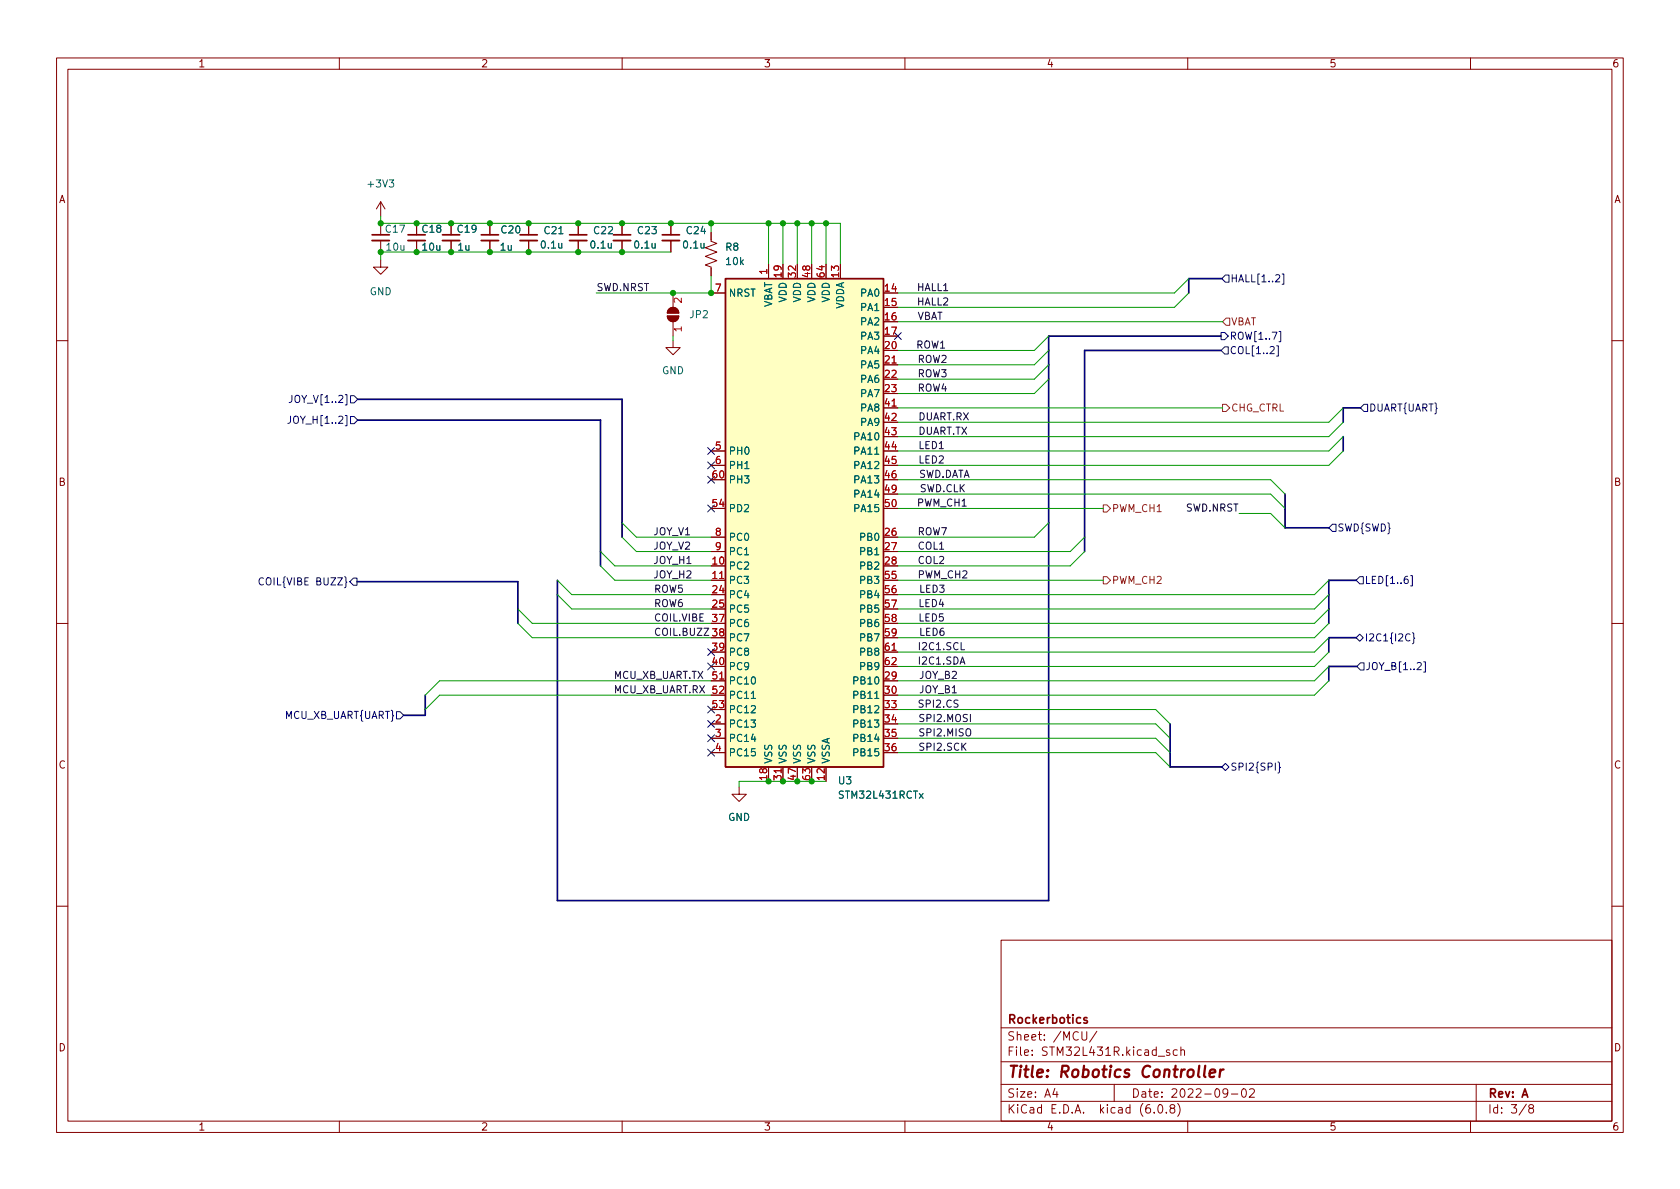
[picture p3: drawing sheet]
<svg xmlns="http://www.w3.org/2000/svg" width="297mm" height="210mm" viewBox="0 0 297 210" stroke-linecap="round" stroke-linejoin="round" font-family="sans-serif">
<g fill="none" stroke="#840000" stroke-width=".18">
<path d="M10 10.2h277v190.1h-277zM12 12.2h273v186.1h-273zM60 10.2v2M110 10.2v2M160 10.2v2M210 10.2v2M260 10.2v2M67.3 35.7l-.8 1.3M67.3 35.7v2.5M67.3 39.5v2M67.3 35.7l.8 1.3M73.7 39.5v2"/>
<path d="M79.8 39.5v2M86.6 39.5v2M93.5 39.5v2M102.2 39.5v2M110 39.5v2M118.6 39.5v2M67.3 46v1.2h1.3l-1.3 1.3-1.3-1.3h1.3M67.3 42.5v2.1M73.7 42.5v2.1M79.8 42.5v2.1M86.6 42.5v2.1M93.5 42.5v2.1"/>
<path d="M102.2 42.5v2.1M110 42.5v2.1M118 55.9h2a1.02 1.02 0 0 1-1 1 1.02 1.02 0 0 1-1-1zM118.3 54.6a1.02 1.02 0 0 1 1.1-.2 1.02 1.02 0 0 1 .6 1h-2zM118.6 42.5v2.1M119 51.8v2.6M119 56.9v2.5M125.7 41.1v1.6l1 .3-2 .8 2 .8-2 .7 2 .8-2 .8 1 .3v1.6M125.7 51.8h2.6M135.9 46.7v2.6M10 60.2h2M119 60.2v1.3h1.3l-1.3 1.2-1.3-1.2h1.3"/>
<path d="M125.7 79.8h2.6M156.2 64.5h2.5M156.2 72.1h2.5M285 60.2h2M125.7 82.3h2.6M125.7 95h2.6M125.7 97.5h2.6M10 110.2h2M125.7 102.6h2.6M156.2 115.3h2.5M285 110.2h2M125.7 128h2.6"/>
<path d="M125.7 130.6h2.6M125.7 133.1h2.6M125.7 120.4h2.6M130.7 139.2v1.3h1.3l-1.3 1.2-1.3-1.2h1.3M138.4 135.6v2.6M10 160.2h2M177 166.3h108v32h-108zM285 160.2h2M60 198.3v2M110 198.3v2M160 198.3v2M177 194.8h108"/>
<path d="M177 191.8h108M177 187.8h108M177 181.8h108M186.5 192.5l-.4 1h1M186.9 193v1M191.3 182.4v1.2l.3 .3h.4l.1-.3v-1.2M193.9 182.4l-1.3 1.9M197 191.8v3M204.1 196.7v.1M204.8 186.8h1.1M204.9 195.4l.2-.1a.81 .81 0 0 1 .6 .7 .81 .81 0 0 1-.3 .8h-.2a.81 .81 0 0 1-.6-.6 .81 .81 0 0 1 .3-.8zM206.2 196.7v.1"/>
<path d="M206.8 185.7l-.4-.1-.2 .2 .1 .3 .5 .1v.4h-.6M207.1 196l-.2-.3v-.2l.2-.2 .5 .1 .1 .2-.1 .2-.6 .2-.1 .3v.4l.2 .1h.5l.1-.3-.1-.4-.2-.1M208.1 185.7l-.4-.1-.3 .3v.4l.2 .3h.5M208.2 195.1a1.72 1.72 0 0 1 0 2.3M208.8 185.8l.2-.2 .4 .1v.9M208.8 185.1v1.5M210 198.3v2M217.1 193.2l-.3 .3h-.3l-.3-.3 .2-.6 .4-.1 .2 .2a.99 .99 0 0 1-.4 1.3h-.2M217.7 193.5h1.2M219.7 192.6l.2-.1a.81 .81 0 0 1 .5 .7 .81 .81 0 0 1-.3 .8h-.1a.81 .81 0 0 1-.6-.6 .81 .81 0 0 1 .3-.8zM220.9 192.7l.6-.2 .2 .2 .1 .3-.9 1h.9M260 198.3v2"/>
<path d="M261 191.8v6.5M269.9 195.3l-1.3 1.9M270.6 196l-.3-.3 .1-.2 .2-.2 .4 .1 .2 .2-.1 .2-.7 .2-.1 .3v.2l.3 .3h.4l.2-.3-.1-.4-.2-.1"/>
</g>
<path d="M213.1 188.5l-.2 1.7 .2 .3M213.9 189.8l1-.2-.1-.4-.5-.1-.4 .3v1l.2 .1 .6-.1M215.8 189.1l-.2 1.4M216.3 189.1l-.3 .1-.3 .3" fill="none" stroke="#840000" stroke-width=".4"/>
<path d="M65.8 41.5h3M72.1 41.5h3.1M78.2 41.5h3.1M85.1 41.5h3M91.9 41.5h3.1M100.7 41.5h3.1M108.5 41.5h3M117.1 41.5h3M192.2 180l-.4-.1-.2 .2 .1 .3 .5 .1v.4h-.6" fill="none" stroke="#840000" stroke-width=".3"/>
<path d="M65.8 42.5h3M72.1 42.5h3.1M78.2 42.5h3.1M85.1 42.5h3M91.9 42.5h3.1M100.7 42.5h3.1M108.5 42.5h3M117.1 42.5h3" fill="none" stroke="#840000" stroke-width=".33"/>
<g fill="#840000" stroke="#840000" stroke-width=".18">
<path d="M118 55.9h2a1.02 1.02 0 0 1-1 1 1.02 1.02 0 0 1-1-1z"/>
<path d="M118.3 54.6a1.02 1.02 0 0 1 1.1-.2 1.02 1.02 0 0 1 .6 1h-2z"/>
</g>
<path d="M128.3 49.3h27.9v86.3h-27.9z" fill="#ffffc2" stroke="#ffffc2" stroke-width=".18"/>
<path d="M128.3 49.3h27.9v86.3h-27.9z" fill="none" stroke="#840000" stroke-width=".25"/>
<path d="M132.8 123.5h.8" fill="none" stroke="#006464" stroke-width=".18"/>
<g fill="none" stroke="#000084" stroke-width=".18">
<path d="M158.1 58.8l1.3 1.2M159.4 58.8l-1.3 1.2M215.9 58.8h.6l.7 .6-.7 .7h-.6zM216.7 48.6h.6v1.3h-.6l-.7-.6zM226.1 58.6h.3v1.8h-.3M226.7 48.5h.3v1.8h-.3M51.4 73.6v.9a.41 .41 0 0 1-.5 .4M51.6 69.9v.9a.41 .41 0 0 1-.5 .4M62 70h.6l.6 .6-.6 .6h-.6zM62 73.7h.6l.6 .6-.6 .6h-.6zM125.1 79.1l1.2 1.3M126.3 79.1l-1.2 1.3"/>
<path d="M216.5 61.3h.7v1.3h-.7l-.6-.6zM225.7 61.2h.3v1.8h-.3M241.2 71.5h.6v1.3h-.6l-.7-.7zM125.1 81.7l1.2 1.2M125.1 84.2l1.2 1.2M125.1 89.3l1.2 1.2M126.3 81.7l-1.2 1.2M126.3 84.2l-1.2 1.2M126.3 89.3l-1.2 1.2M235.6 92.7h.6v1.3h-.6l-.7-.7zM46.6 102.3a.6 .6 0 0 0-.9 .4 .6 .6 0 0 0 .6 .7l.3-.1M62.5 102.2h.6v1.3h-.6l-.7-.6z"/>
<path d="M125.1 114.7l1.2 1.2M125.1 117.2l1.2 1.3M126.3 114.7l-1.2 1.2M126.3 117.2l-1.2 1.3M239.8 112.8l.6-.7 .6 .7-.6 .6zM239.9 117.9l.6-.7h.7v1.3h-.7zM240.4 102h.6v1.2h-.6l-.6-.6zM249.4 101.8h.3v1.8h-.3M249.7 111.9l.3 .2v.6l.1 .2-.1 .1v.6l-.3 .2M251.7 117h.3v1.8h-.3M70.1 125.9h.6l.7 .6-.7 .6h-.6zM125.1 124.9l1.2 1.2"/>
<path d="M125.1 127.4l1.2 1.2M125.1 129.9l1.2 1.3M125.1 132.5l1.2 1.2M126.3 124.9l-1.2 1.2M126.3 127.4l-1.2 1.2M126.3 129.9l-1.2 1.3M126.3 132.5l-1.2 1.2M216.7 135l.6 .6-.6 .7-.7-.7zM226 134.8l.2 .1v.6l.2 .2-.2 .2v.6l-.2 .2"/>
</g>
<path d="M216.8 56.3h.6v1.2h-.6l-.6-.6zM216.2 71.5h.6l.6 .6-.6 .7h-.6zM195.1 89.3h.6l.6 .6-.6 .6h-.6zM195.1 102h.6l.6 .6-.6 .6h-.6z" fill="none" stroke="#725600" stroke-width=".18"/>
<path d="M169.9 113.6v1.3h.6" fill="none" stroke="#0f0f0f" stroke-width=".18"/>
<g fill="none" stroke="#000084" stroke-width=".3">
<path d="M215.9 59.4h-30.5v99.9h-86.8v-56.7M216 49.3h-5.8v2.5M63.2 70.6h46.8v24.4M63.2 74.3h43v25.8M215.9 62h-24.1v35.5M237.5 77.2v2.6M240.5 72.1h-3v2.6M227.2 87.4v5.9h7.7M63.1 102.9h28.5v7.3M239.8 102.6h-4.9v7.6M239.8 112.8h-4.9v2.5M239.9 117.9h-5v2.5"/>
<path d="M75.2 122.9v3.6h-3.8M206.9 128v7.6h9.1"/>
</g>
<g fill="none" stroke="#009600" stroke-width=".18">
<path d="M67.3 38.2v1.3h81.3v7.2M125.7 39.5v1.6M135.9 39.5v7.2M138.4 39.5v7.2M141 39.5v7.2M143.5 39.5v7.2M146 39.5v7.2M118.6 44.6h-51.3v1.4M119 59.4v.8M125.7 48.8v3h-20.3M158.7 56.9h57.5M185.4 59.4l-2.5 2.6h-24.2"/>
<path d="M210.2 49.3l-2.6 2.5h-48.9M210.2 51.8l-2.6 2.6h-48.9M158.7 72.1h57.5M185.4 64.5l-2.5 2.6h-24.2M185.4 67.1l-2.5 2.5h-24.2M185.4 62l-2.5 2.5h-24.2M237.5 77.2l-2.6 2.6h-76.2M237.5 74.7l-2.6 2.5h-76.2M237.5 72.1l-2.6 2.6h-76.2M237.5 79.8l-2.6 2.5h-76.2M106.2 97.5l2.5 2.6h17M110 92.5l2.5 2.5h13.2"/>
<path d="M110 95l2.5 2.5h13.2M158.7 84.8h66l2.5 2.6M158.7 87.4h66l2.5 2.5M158.7 89.9h36.4M185.4 92.5l-2.5 2.5h-24.2M191.8 95l-2.6 2.5h-30.5M191.8 97.5l-2.6 2.6h-30.5M219.1 90.8h5.6l2.5 2.5M91.6 107.7l2.5 2.5h31.6M91.6 110.2l2.5 2.6h31.6M98.6 102.6l2.5 2.6h24.6M98.6 105.2l2.5 2.5h24.6"/>
<path d="M106.2 100.1l2.5 2.5h17M158.7 102.6h36.4M234.9 117.9l-2.5 2.5h-73.7M234.9 107.7l-2.5 2.5h-73.7M234.9 112.8l-2.5 2.5h-73.7M234.9 102.6l-2.5 2.6h-73.7M234.9 105.2l-2.5 2.5h-73.7M234.9 115.3l-2.5 2.6h-73.7M234.9 110.2l-2.5 2.6h-73.7M125.7 120.4h-48l-2.5 2.5M125.7 122.9h-48l-2.5 2.6M146 138.2h-15.3v1"/>
<path d="M158.7 130.6h45.6l2.6 2.5M158.7 133.1h45.6l2.6 2.5M158.7 128h45.6l2.6 2.6M158.7 125.5h45.6l2.6 2.5M234.9 120.4l-2.5 2.5h-73.7"/>
</g>
<g fill="#009600" stroke="#009600" stroke-width=".18">
<circle cx="143.5" cy="39.5" r=".46"/>
<circle cx="138.4" cy="39.5" r=".46"/>
<circle cx="135.9" cy="39.5" r=".46"/>
<circle cx="146" cy="39.5" r=".46"/>
<circle cx="141" cy="39.5" r=".46"/>
<circle cx="138.4" cy="138.2" r=".46"/>
<circle cx="135.9" cy="138.2" r=".46"/>
<circle cx="143.5" cy="138.2" r=".46"/>
<circle cx="141" cy="138.2" r=".46"/>
<circle cx="102.2" cy="39.5" r=".46"/>
<circle cx="102.2" cy="44.6" r=".46"/>
<circle cx="110" cy="39.5" r=".46"/>
<circle cx="73.7" cy="39.5" r=".46"/>
<circle cx="79.8" cy="39.5" r=".46"/>
<circle cx="79.8" cy="44.6" r=".46"/>
<circle cx="73.7" cy="44.6" r=".46"/>
<circle cx="93.5" cy="44.6" r=".46"/>
<circle cx="93.5" cy="39.5" r=".46"/>
<circle cx="67.3" cy="44.6" r=".46"/>
<circle cx="86.6" cy="44.6" r=".46"/>
<circle cx="86.6" cy="39.5" r=".46"/>
<circle cx="67.3" cy="39.5" r=".46"/>
<circle cx="125.7" cy="39.5" r=".46"/>
<circle cx="125.7" cy="51.8" r=".46"/>
<circle cx="119" cy="51.8" r=".46"/>
<circle cx="110" cy="44.6" r=".46"/>
<circle cx="118.6" cy="39.5" r=".46"/>
</g>
<text font-size="2.8" fill="#840000" x="178" y="190.6">Title: Robotics Controller</text>
<g font-size="2.1" fill="#840000">
<text x="178" y="184">Sheet: /MCU/</text>
<text x="178" y="181">Rockerbotics</text>
<text x="178" y="186.7">File: STM32L431R.kicad_sch</text>
<text x="178" y="196.9">KiCad E.D.A. kicad (6.0.8)</text>
<text x="178" y="194.1">Size: A4</text>
<text x="200" y="194.1">Date: 2022-09-02</text>
<text x="263" y="194.1">Rev: A</text>
<text x="263" y="196.9">Id: 3/8</text>
</g>
<g font-size="1.8" fill="#840000">
<text x="35" y="11.9">1</text>
<text x="85" y="11.9">2</text>
<text x="135" y="11.9">3</text>
<text x="185" y="11.9">4</text>
<text x="235" y="11.9">5</text>
<text x="285" y="11.9">6</text>
<text x="10.3" y="35.9">A</text>
<text x="285.3" y="35.9">A</text>
<text x="10.3" y="85.9">B</text>
<text x="285.3" y="85.9">B</text>
<text x="10.3" y="135.9">C</text>
<text x="285.3" y="135.9">C</text>
<text x="10.3" y="185.9">D</text>
<text x="285.3" y="185.9">D</text>
<text x="35" y="199.9">1</text>
<text x="85" y="199.9">2</text>
<text x="135" y="199.9">3</text>
<text x="185" y="199.9">4</text>
<text x="235" y="199.9">5</text>
<text x="285" y="199.9">6</text>
</g>
<g font-size="1.8" fill="#006464">
<text x="65.2" y="33.1">+3V3</text>
<text x="68.2" y="41.1">C17</text>
<text x="74.7" y="41.1">C18</text>
<text x="80.9" y="41.1">C19</text>
<text x="88.7" y="41.3">C20</text>
<text x="96.3" y="41.4">C21</text>
<text x="105.1" y="41.4">C22</text>
<text x="112.8" y="41.4">C23</text>
<text x="121.5" y="41.4">C24</text>
<text x="68.4" y="44.3">10u</text>
<text x="74.8" y="44.3">10u</text>
<text x="81" y="44.3">1u</text>
<text x="88.5" y="44.3">1u</text>
<text x="95.8" y="43.9">0.1u</text>
<text x="104.5" y="43.9">0.1u</text>
<text x="112.3" y="43.9">0.1u</text>
<text x="120.9" y="43.9">0.1u</text>
<text x="128.3" y="44.3">R8</text>
<text x="128.5" y="46.9">10k</text>
<text x="65.3" y="52.2">GND</text>
<text x="128.8" y="52.4">NRST</text>
<text x="139.1" y="53.5" transform="rotate(-90 139.1 53.5)">VDD</text>
<text x="141.6" y="53.5" transform="rotate(-90 141.6 53.5)">VDD</text>
<text x="144.1" y="53.5" transform="rotate(-90 144.1 53.5)">VDD</text>
<text x="146.7" y="53.5" transform="rotate(-90 146.7 53.5)">VDD</text>
<text x="152.3" y="52.4">PA0</text>
<text x="122" y="56.3">JP2</text>
<text x="136.5" y="54.6" transform="rotate(-90 136.5 54.6)">VBAT</text>
<text x="149.2" y="54.8" transform="rotate(-90 149.2 54.8)">VDDA</text>
<text x="152.3" y="55">PA1</text>
<text x="152.3" y="57.5">PA2</text>
<text x="152.3" y="60.1">PA3</text>
<text x="152.3" y="62.6">PA4</text>
<text x="152.3" y="65.1">PA5</text>
<text x="117" y="66.2">GND</text>
<text x="152.3" y="67.7">PA6</text>
<text x="152.3" y="70.2">PA7</text>
<text x="151.3" y="77.8">PA10</text>
<text x="152.3" y="72.8">PA8</text>
<text x="152.3" y="75.3">PA9</text>
<text x="128.8" y="80.4">PH0</text>
<text x="128.8" y="82.9">PH1</text>
<text x="151.3" y="80.4">PA11</text>
<text x="151.3" y="82.9">PA12</text>
<text x="128.8" y="85.5">PH3</text>
<text x="151.3" y="85.5">PA13</text>
<text x="151.3" y="88">PA14</text>
<text x="128.8" y="90.5">PD2</text>
<text x="128.8" y="95.6">PC0</text>
<text x="151.3" y="90.5">PA15</text>
<text x="152.3" y="95.6">PB0</text>
<text x="128.8" y="100.7">PC2</text>
<text x="128.8" y="98.2">PC1</text>
<text x="152.3" y="98.2">PB1</text>
<text x="152.3" y="100.7">PB2</text>
<text x="128.8" y="103.2">PC3</text>
<text x="128.8" y="105.8">PC4</text>
<text x="152.3" y="103.2">PB3</text>
<text x="152.3" y="105.8">PB4</text>
<text x="128.8" y="108.3">PC5</text>
<text x="128.8" y="110.9">PC6</text>
<text x="128.8" y="113.4">PC7</text>
<text x="152.3" y="108.3">PB5</text>
<text x="152.3" y="110.9">PB6</text>
<text x="152.3" y="113.4">PB7</text>
<text x="128.8" y="115.9">PC8</text>
<text x="128.8" y="118.5">PC9</text>
<text x="152.3" y="115.9">PB8</text>
<text x="152.3" y="118.5">PB9</text>
<text x="128.8" y="121">PC10</text>
<text x="128.8" y="123.6">PC11</text>
<text x="151.3" y="121">PB10</text>
<text x="151.3" y="123.6">PB11</text>
<text x="128.8" y="128.6">PC13</text>
<text x="128.8" y="131.2">PC14</text>
<text x="128.8" y="126.1">PC12</text>
<text x="151.3" y="126.1">PB12</text>
<text x="151.3" y="128.6">PB13</text>
<text x="151.3" y="131.2">PB14</text>
<text x="128.8" y="133.7">PC15</text>
<text x="136.5" y="135.1" transform="rotate(-90 136.5 135.1)">VSS</text>
<text x="139.1" y="135.1" transform="rotate(-90 139.1 135.1)">VSS</text>
<text x="141.6" y="135.1" transform="rotate(-90 141.6 135.1)">VSS</text>
<text x="144.1" y="135.1" transform="rotate(-90 144.1 135.1)">VSS</text>
<text x="146.7" y="135.1" transform="rotate(-90 146.7 135.1)">VSSA</text>
<text x="151.3" y="133.7">PB15</text>
<text x="148.3" y="138.7">U3</text>
<text x="148.6" y="141.2">STM32L431RCTx</text>
<text x="128.7" y="145.2">GND</text>
</g>
<g font-size="1.8" fill="#0f0f0f">
<text x="105.4" y="51.5">SWD.NRST</text>
<text x="162.1" y="51.5">HALL1</text>
<text x="162.1" y="54">HALL2</text>
<text x="162.2" y="56.5">VBAT</text>
<text x="161.9" y="61.6">ROW1</text>
<text x="162.2" y="64.2">ROW2</text>
<text x="162.2" y="69.2">ROW4</text>
<text x="162.2" y="66.7">ROW3</text>
<text x="162.3" y="74.3">DUART.RX</text>
<text x="162.3" y="76.9">DUART.TX</text>
<text x="162.3" y="81.9">LED2</text>
<text x="162.3" y="79.4">LED1</text>
<text x="162.1" y="89.6">PWM_CH1</text>
<text x="162.4" y="84.5">SWD.DATA</text>
<text x="162.6" y="87">SWD.CLK</text>
<text x="115.4" y="94.6">JOY_V1</text>
<text x="162.2" y="94.6">ROW7</text>
<text x="209.6" y="90.5">SWD.NRST</text>
<text x="115.4" y="99.7">JOY_H1</text>
<text x="115.4" y="97.2">JOY_V2</text>
<text x="162.2" y="99.7">COL2</text>
<text x="162.2" y="97.2">COL1</text>
<text x="115.4" y="102.3">JOY_H2</text>
<text x="115.6" y="104.8">ROW5</text>
<text x="115.6" y="107.3">ROW6</text>
<text x="162.2" y="102.3">PWM_CH2</text>
<text x="162.3" y="107.3">LED4</text>
<text x="162.4" y="104.8">LED3</text>
<text x="115.6" y="109.9">COIL.VIBE</text>
<text x="115.6" y="112.4">COIL.BUZZ 38</text>
<text x="162.3" y="109.9">LED5</text>
<text x="162.4" y="112.4">LED6</text>
<text x="162.2" y="117.5">I2C1.SDA</text>
<text x="162.2" y="115">I2C1.SCL</text>
<text x="108.5" y="122.6">MCU_XB_UART.RX</text>
<text x="108.5" y="120">MCU_XB_UART.TX</text>
<text x="162.2" y="125.1">SPI2.CS</text>
<text x="162.4" y="120">JOY_B2</text>
<text x="162.4" y="122.6">JOY_B1</text>
<text x="162.3" y="127.7">SPI2.MOSI</text>
<text x="162.3" y="130.2">SPI2.MISO</text>
<text x="162.3" y="132.7">SPI2.SCK</text>
</g>
<g font-size="1.8" fill="#a90000">
<text x="120.5" y="53.6" transform="rotate(-90 120.5 53.6)">2</text>
<text x="126.5" y="51.6">7</text>
<text x="135.6" y="48.5" transform="rotate(-90 135.6 48.5)">1</text>
<text x="138.2" y="49" transform="rotate(-90 138.2 49)">19</text>
<text x="140.7" y="49" transform="rotate(-90 140.7 49)">32</text>
<text x="143.3" y="49" transform="rotate(-90 143.3 49)">48</text>
<text x="145.8" y="49" transform="rotate(-90 145.8 49)">64</text>
<text x="148.3" y="49" transform="rotate(-90 148.3 49)">13</text>
<text x="156.5" y="51.6">14</text>
<text x="120.5" y="58.7" transform="rotate(-90 120.5 58.7)">1</text>
<text x="156.5" y="54.1">15</text>
<text x="156.5" y="56.6">16</text>
<text x="156.5" y="59.2">17</text>
<text x="156.5" y="61.7">20</text>
<text x="156.5" y="64.3">21</text>
<text x="156.5" y="66.8">22</text>
<text x="156.5" y="69.3">23</text>
<text x="156.5" y="71.9">41</text>
<text x="156.5" y="74.4">42</text>
<text x="156.5" y="77">43</text>
<text x="126.5" y="79.5">5</text>
<text x="126.5" y="82">6</text>
<text x="156.5" y="79.5">44</text>
<text x="156.5" y="82">45</text>
<text x="126" y="89.7">54</text>
<text x="126" y="84.6">60</text>
<text x="156.5" y="84.6">46</text>
<text x="156.5" y="87.1">49</text>
<text x="156.5" y="89.7">50</text>
<text x="126.5" y="94.7">8</text>
<text x="156.5" y="94.7">26</text>
<text x="126" y="99.8">10</text>
<text x="126.5" y="97.3">9</text>
<text x="156.5" y="97.3">27</text>
<text x="156.5" y="99.8">28</text>
<text x="126" y="102.4">11</text>
<text x="126" y="104.9">24</text>
<text x="126" y="107.4">25</text>
<text x="156.5" y="102.4">55</text>
<text x="156.5" y="104.9">56</text>
<text x="156.5" y="107.4">57</text>
<text x="126" y="110">37</text>
<text x="126" y="112.5">38</text>
<text x="156.5" y="110">58</text>
<text x="156.5" y="112.5">59</text>
<text x="126" y="115.1">39</text>
<text x="126" y="117.6">40</text>
<text x="156.5" y="115.1">61</text>
<text x="156.5" y="117.6">62</text>
<text x="126" y="120.1">51</text>
<text x="126" y="122.7">52</text>
<text x="126" y="125.2">53</text>
<text x="156.5" y="120.1">29</text>
<text x="156.5" y="122.7">30</text>
<text x="156.5" y="125.2">33</text>
<text x="126.5" y="127.8">2</text>
<text x="126.5" y="130.3">3</text>
<text x="156.5" y="127.8">34</text>
<text x="156.5" y="130.3">35</text>
<text x="126.5" y="132.8">4</text>
<text x="135.6" y="137.9" transform="rotate(-90 135.6 137.9)">18</text>
<text x="138.2" y="137.9" transform="rotate(-90 138.2 137.9)">31</text>
<text x="140.7" y="137.9" transform="rotate(-90 140.7 137.9)">47</text>
<text x="143.3" y="137.9" transform="rotate(-90 143.3 137.9)">63</text>
<text x="145.8" y="137.9" transform="rotate(-90 145.8 137.9)">12</text>
<text x="156.5" y="132.8">36</text>
</g>
<g font-size="1.8" fill="#000084">
<text x="217.5" y="49.9">HALL[1..2]</text>
<text x="217.4" y="60.1">ROW[1..7]</text>
<text x="217.4" y="62.6">COL[1..2]</text>
<text x="52" y="71.2">JOY_V[1..2]</text>
<text x="51.9" y="74.9">JOY_H[1..2]</text>
<text x="242" y="72.8">DUART{UART}</text>
<text x="236.4" y="94">SWD{SWD}</text>
<text x="46.7" y="103.5">COIL{VIBE BUZZ}</text>
<text x="241.2" y="103.2">LED[1..6]</text>
<text x="241.2" y="113.4">I2C1{I2C}</text>
<text x="241.4" y="118.5">JOY_B[1..2]</text>
<text x="50.3" y="127.1">MCU_XB_UART{UART}</text>
<text x="217.5" y="136.3">SPI2{SPI}</text>
</g>
<g font-size="1.8" fill="#725600">
<text x="217.6" y="57.5">VBAT</text>
<text x="217.6" y="72.8">CHG_CTRL</text>
<text x="196.5" y="90.5">PWM_CH1</text>
<text x="196.5" y="103.2">PWM_CH2</text>
</g>
</svg>
